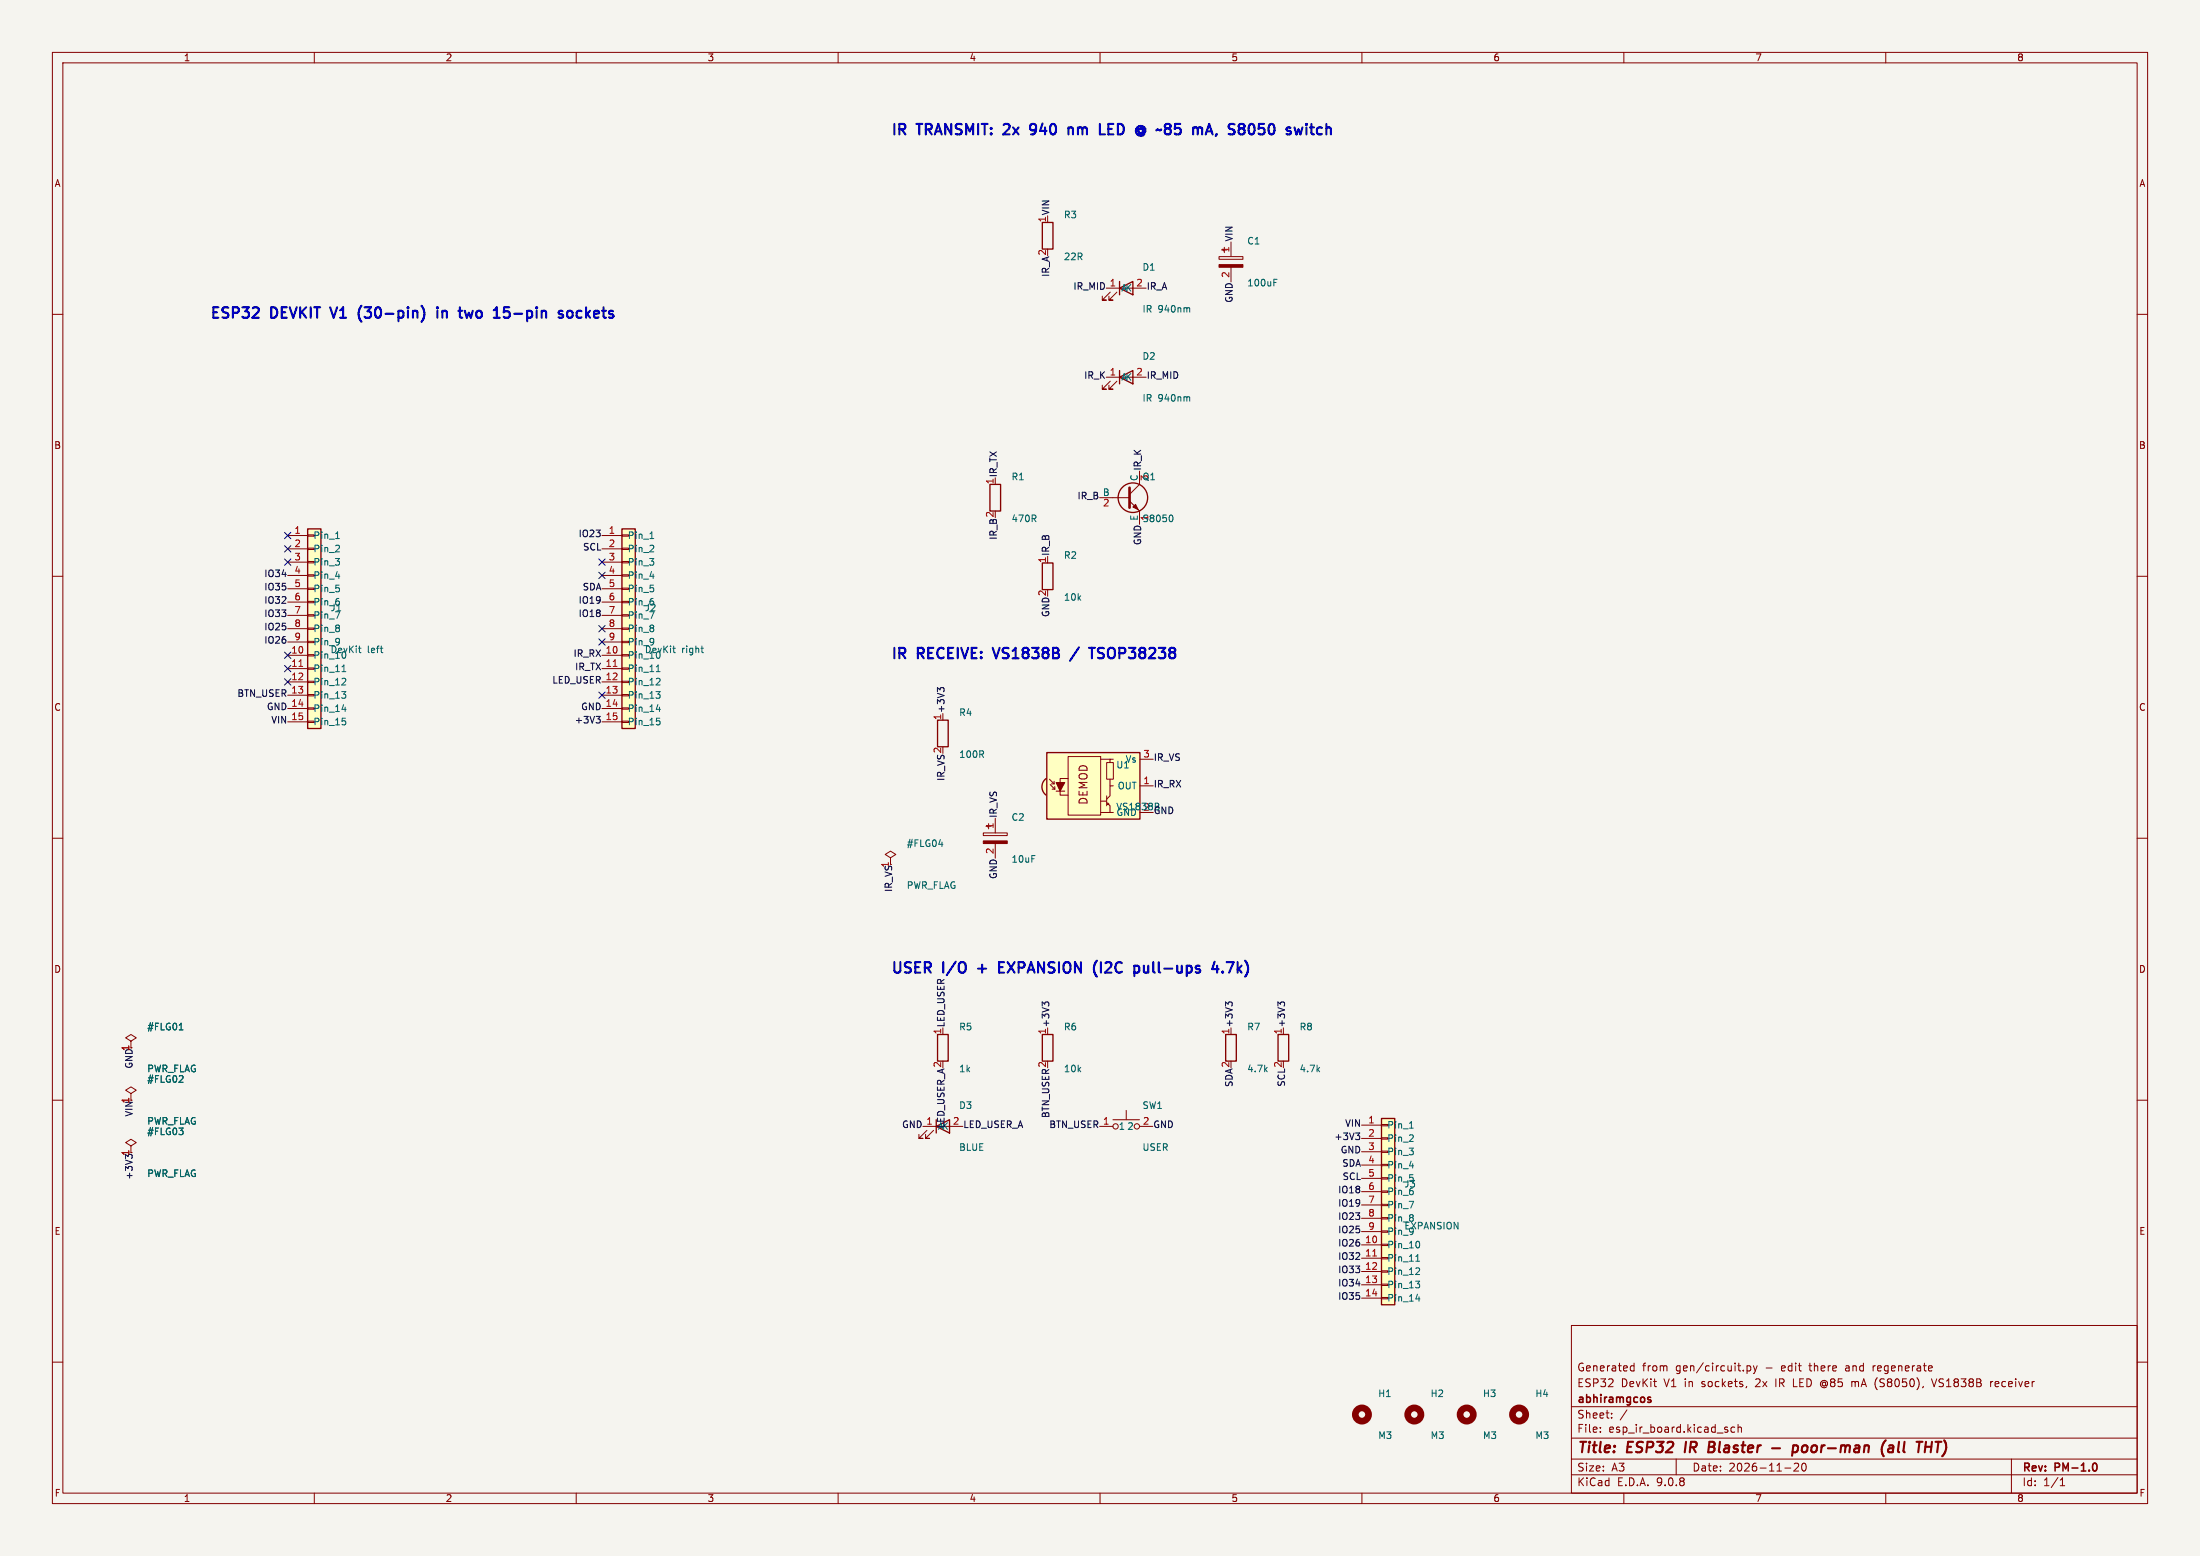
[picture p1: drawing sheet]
<svg xmlns="http://www.w3.org/2000/svg" width="420mm" height="297mm" viewBox="0 0 420 297" stroke-linecap="round" stroke-linejoin="round" font-family="sans-serif">
<path d="M0 0h420v297h-420z" fill="#f5f4ef" stroke="#f5f4ef" stroke-width=".19"/>
<g fill="none" stroke="#840000" stroke-width=".19">
<path d="M10 10h400v277h-400zM12 12h396v273h-396zM60 10v2M110 10v2M160 10v2M210 10v2M260 10v2M310 10v2M360 10v2M200 41.2v1.3M232.7 49h4.6v.5h-4.6zM235 46.2v2.8"/>
<path d="M235 51v2.8M10 60h2M408 60h2M190 91.2v1.3M10 110h2M200 106.2v1.3M408 110h2M10 160h2M187.7 159h4.6v.5h-4.6zM190 156.2v2.8M408 160h2M190 161v2.8"/>
<path d="M25 198.7l1-.6-1-.6-1 .6 1 .6v1.3M10 210h2M25 208.7l1-.6-1-.6-1 .6 1 .6v1.3M25 218.7l1-.6-1-.6-1 .6 1 .6v1.3M408 210h2M300 253h108v32h-108zM10 260h2M300 278.5h108M300 274.5h108M300 268.5h108M305.5 273.2v.2M305.5 272.5v.1"/>
<path d="M307.7 270.5v.2M307.7 269.8v.1M310.6 269.1l-1.3 1.9M311.4 261.6h.5M311.4 260.8h.5M311.9 260.2v1.5M320 278.5v3M329.7 272.9l.2 .2-.2 .3M329.7 272.4l.1 .1M331.2 272.5l-.5-.1-.3 .3 .2 .6h.6M331.8 272.5l.2-.1 .4 .1v.9M331.8 271.9v1.5"/>
<path d="M333.4 264.6l-.1 .3M333.5 260.8l.4-.1 .3 .3-.1 .6h-.6M333.5 260.7v1.5M334.7 260.7l.4 1M335.1 261.7l-.4 .5M335.4 260.7l-.3 1M342.5 279.4l.6-.1 .2 .1 .1 .3-1 1.1h1M344.6 279.4l-.2-.1a.8 .8 0 0 0-.5 .7 .8 .8 0 0 0 .5 .8l.3-.2 .1-.4-.1-.8M353.5 263.7v1M353.9 263.7l-.4 .1M357.6 260.7v1M357.7 260.8l-.1 .2"/>
<path d="M368.7 263.2l.5 1.5 .5-1.5M380 263.7v1M380.4 263.7l-.2 .1-.2 .2M380.9 263.8v.8M381.6 264l-.7 .2M384 278.5v6.5M408 260h2M60 285v2M110 285v2M160 285v2M210 285v2M260 285v2"/>
<path d="M300 281.5h108M310 285v2M340.7 280.2h1.2M360 285v2M393.3 283.6h.9M393.3 282.5l.4-.4v1.5"/>
</g>
<path d="M314.6 267.1l.5 .2 .1 .2-.2 .2-.5-.1M314.6 266.8h.5M399.7 279.4l.1-.1a.8 .8 0 0 1 .5 .7 .8 .8 0 0 1-.5 .8l-.1-.1" fill="none" stroke="#840000" stroke-width=".3"/>
<g fill="none" stroke="#840000" stroke-width=".4">
<path d="M321.9 275.2l-.3 2M326.2 276.2h.7M326.3 275.2h.7M326.9 276.2l.3 .1M327.1 277.1l-1 .1M327.1 276.1l-.2 .1M338.3 276.4h1.5M342.3 276h.8l.2 .3-.1 .5a.66 .66 0 0 1-.8 .4M342.4 275.9l-.3 2M344.7 275.9a.62 .62 0 0 0-.7 .4v.7l.6 .2M359.3 277.4l.3 .6M360 274.9l-.5 .6-.2 .8"/>
<path d="M360.6 276h.8l-.1 1.2M361.4 276.3l-.6 .1a.4 .4 0 0 0-.4 .4 .4 .4 0 0 0 .3 .4l.6-.1M362.5 275.2l-.2 1.7 .3 .3M367.6 276.2h1.1M368.8 275.2l-.2 2M369.5 275.2h1.1M370.1 275.2l-.3 2"/>
</g>
<g fill="#840000" stroke="#840000" stroke-width=".19">
<path d="M187.7 160.5h4.6v.5h-4.6z"/>
<path d="M232.7 50.5h4.6v.5h-4.6z"/>
</g>
<path d="M243.2 53.9h.4M243.2 53.3h.6M34.2 196.6h.7M34.2 206.6h.7M34.9 205.7v.2" fill="none" stroke="#006464" stroke-width=".19"/>
<path d="M199 42.5h2v5h-2zM189 92.5h2v5h-2zM199 107.5h2v5h-2z" fill="none" stroke="#840000" stroke-width=".25"/>
<path d="M118.7 101h2.6v38.1h-2.6z" fill="#ffffc2"/>
<g fill="none" stroke="#840000" stroke-width=".25">
<path d="M213.7 55l2.6-1.3v2.6zM213.7 53.7v2.6M213.7 72l2.6-1.3v2.6zM213.7 70.7v2.6M118.7 101h2.6v38.1h-2.6zM179 137.5h2v5h-2z"/>
<circle cx="216.3" cy="95" r="2.82"/>
</g>
<g fill="none" stroke="#840000" stroke-width=".19">
<path d="M211.2 55h2.5M212 55.8l-1.6 1.5h.8h-.8v-.8M213.2 55.8l-1.5 1.5h.8h-.8v-.8M216.3 55h2.5M211.2 72h2.5M212 72.8l-1.6 1.5h.8h-.8v-.8M213.2 72.8l-1.5 1.5h.8h-.8v-.8M216.3 72h2.5M209.9 95h5.7M215.6 95.6l1.9 1.9v2.6M217.5 89.9v2.6l-1.9 1.9M114.9 102.2h3.8"/>
<path d="M114.9 104.8h3.8M114.9 107.3h3.8M114.9 109.8h3.8M114.9 112.4h3.8M114.9 114.9h3.8M114.9 117.5h3.8M114.9 120h3.8M118.7 102.1h1.3v.2h-1.3zM118.7 104.6h1.3v.3h-1.3zM118.7 107.2h1.3v.2h-1.3zM118.7 109.7h1.3v.3h-1.3zM118.7 112.3h1.3v.2h-1.3z"/>
<path d="M118.7 114.8h1.3v.2h-1.3zM118.7 117.3h1.3v.3h-1.3zM118.7 119.9h1.3v.2h-1.3zM114.9 122.5h3.8M114.9 125.1h3.8M114.9 127.6h3.8M114.9 130.2h3.8M114.9 132.7h3.8M114.9 135.2h3.8M114.9 137.8h3.8M118.7 122.4h1.3v.3h-1.3zM118.7 125h1.3v.2h-1.3z"/>
<path d="M118.7 127.5h1.3v.2h-1.3zM118.7 130h1.3v.3h-1.3zM118.7 132.6h1.3v.2h-1.3zM118.7 135.1h1.3v.3h-1.3zM118.7 137.7h1.3v.2h-1.3zM180 136.2v1.3"/>
</g>
<g fill="none" stroke="#006464" stroke-width=".19">
<path d="M226.9 58.7l.2 .2v.7M226.9 75.7l.2 .2v.7M223.6 98.3a.79 .79 0 0 1 0 1.3M124 105.3h.8M124.1 102.8h.7M124.1 110h.8M124.7 104.2v.4M124.9 116.8l-.6 1.2M125.2 132h.8l-.4 .5M125.3 128.2h.7M125.3 135.4h.8M125.3 137.1h.7"/>
<path d="M125.4 127.2l.3-.3v1.3M125.8 129.5l.2 .2v.3l-.8 .7h.8M125.8 132.5l.2 .2v.3l-.2 .3M125.8 137.6l.2 .2v.3l-.2 .3M125.9 135v.8M126 125.4l-.3 .3M128.4 123.7h.5M128.8 124.6h.1M133.8 123.7h.5M134.1 124.5l.2 .1"/>
</g>
<path d="M117.1 127.2h.7" fill="none" stroke="#a90000" stroke-width=".19"/>
<path d="M215.6 93.1v3.8" fill="none" stroke="#840000" stroke-width=".51"/>
<path d="M216.3 96.8l.5-.5 .5 1z" fill="#840000" stroke="#840000" stroke-width=".19"/>
<path d="M199.5 148.8l.2-.2 1.2 1.6-1.2 1.6a1.97 1.97 0 0 1-.2-3z" fill="#ffffc2" stroke="#ffffc2" stroke-width=".19"/>
<path d="M199.8 143.6h17.8v12.7h-17.8z" fill="#ffffc2"/>
<path d="M199.7 148.6a1.97 1.97 0 0 0 0 3.2M199.8 143.6h17.8v12.7h-17.8zM179 197.5h2v5h-2zM199 197.5h2v5h-2zM234 197.5h2v5h-2zM244 197.5h2v5h-2zM178.7 215l2.6-1.3v2.6zM178.7 213.7v2.6" fill="none" stroke="#840000" stroke-width=".25"/>
<g fill="none" stroke="#840000" stroke-width=".19">
<path d="M200.3 148.7l.9 .9M200.5 149.7l.9 .9M200.7 149.6h.5M200.9 150.6h.5M201.2 149.1v.5M201.4 150.1v.5M201.6 151h1.7M203.9 148.6h-1.5v3.2h1.5M203.9 144.4h6.2v11.2h-6.2zM210.1 144.9h1.8M210.1 155.1h1.8M210.1 152.9h1.2"/>
<path d="M211.3 153.2l.6 .6v1.3h.6M211.3 151.9v1.9M211.3 145.6h1.2v3.1h-1.2zM211.7 153.3v.3h-.3M211.9 148.7v1.3M212.5 150h-.6v1.9l-.6 .6M212.5 144.9h-.6v.7M217.6 144.9h2.6M217.6 150h2.6M170 163.7l1-.6-1-.6-1 .6 1 .6v1.3M180 196.2v1.3M200 196.2v1.3"/>
<path d="M235 196.2v1.3M245 196.2v1.3M176.2 215h2.5M177 215.8l-1.6 1.5h.8h-.8v-.8M178.2 215.8l-1.5 1.5h.8h-.8v-.8M181.3 215h2.5M209.9 215h2.6M212.5 213.7h5M215 212v1.7M217.5 215h2.6"/>
<circle cx="213" cy="215" r=".51"/>
<circle cx="217" cy="215" r=".51"/>
</g>
<path d="M201.6 149.4h1.7l-.9 1.6z" fill="#840000" stroke="#840000" stroke-width=".19"/>
<path d="M221 153.3l.2 .4M179.2 161.2h.8" fill="none" stroke="#006464" stroke-width=".19"/>
<path d="M263.7 213.5h2.6v35.6h-2.6z" fill="#ffffc2"/>
<path d="M263.7 213.5h2.6v35.6h-2.6z" fill="none" stroke="#840000" stroke-width=".25"/>
<g fill="none" stroke="#840000" stroke-width=".19">
<path d="M259.9 214.8h3.8M259.9 217.3h3.8M259.9 219.8h3.8M263.7 214.6h1.3v.3h-1.3zM263.7 217.2h1.3v.2h-1.3zM263.7 219.7h1.3v.3h-1.3zM259.9 222.4h3.8M259.9 224.9h3.8M259.9 227.5h3.8M259.9 230h3.8M259.9 232.5h3.8M259.9 235.1h3.8"/>
<path d="M259.9 237.6h3.8M263.7 222.3h1.3v.2h-1.3zM263.7 224.8h1.3v.2h-1.3zM263.7 227.3h1.3v.3h-1.3zM263.7 229.9h1.3v.2h-1.3zM263.7 232.4h1.3v.3h-1.3zM263.7 235h1.3v.2h-1.3zM263.7 237.5h1.3v.2h-1.3zM259.9 240.2h3.8M259.9 242.7h3.8M259.9 245.2h3.8M259.9 247.8h3.8"/>
<path d="M263.7 240h1.3v.3h-1.3zM263.7 242.6h1.3v.2h-1.3zM263.7 245.1h1.3v.3h-1.3zM263.7 247.7h1.3v.2h-1.3z"/>
</g>
<g fill="none" stroke="#006464" stroke-width=".19">
<path d="M269 217.9h.8M269.1 215.3h.7M269.7 216.7v.5M269 229.3h.9l-.6 1.3M269.1 222.5h.8M270.4 239.8l.3-.3v1.2M270.7 236.9a.79 .79 0 0 1 0 1.3M270.2 244.5h.8l-.4 .5M270.3 240.7h.7M270.3 247.9h.8M270.8 242l.2 .3v.3l-.8 .7h.8M270.8 245l.2 .3v.3l-.2 .2"/>
<path d="M270.9 247.5v.9"/>
</g>
<path d="M262.1 239.7h.7" fill="none" stroke="#a90000" stroke-width=".19"/>
<g fill="none" stroke="#840000" stroke-width="1.3">
<circle cx="260" cy="270" r="1.27"/>
<circle cx="270" cy="270" r="1.27"/>
<circle cx="280" cy="270" r="1.27"/>
<circle cx="290" cy="270" r="1.27"/>
</g>
<path d="M58.7 101h2.6v38.1h-2.6z" fill="#ffffc2"/>
<path d="M58.7 101h2.6v38.1h-2.6z" fill="none" stroke="#840000" stroke-width=".25"/>
<g fill="none" stroke="#840000" stroke-width=".19">
<path d="M54.9 102.2h3.8M54.9 104.8h3.8M54.9 107.3h3.8M54.9 109.8h3.8M54.9 112.4h3.8M54.9 114.9h3.8M54.9 117.5h3.8M54.9 120h3.8M58.7 102.1h1.3v.2h-1.3zM58.7 104.6h1.3v.3h-1.3zM58.7 107.2h1.3v.2h-1.3zM58.7 109.7h1.3v.3h-1.3z"/>
<path d="M58.7 112.3h1.3v.2h-1.3zM58.7 114.8h1.3v.2h-1.3zM58.7 117.3h1.3v.3h-1.3zM58.7 119.9h1.3v.2h-1.3zM54.9 122.5h3.8M54.9 125.1h3.8M54.9 127.6h3.8M54.9 130.2h3.8M54.9 132.7h3.8M54.9 135.2h3.8M54.9 137.8h3.8M58.7 122.4h1.3v.3h-1.3z"/>
<path d="M58.7 125h1.3v.2h-1.3zM58.7 127.5h1.3v.2h-1.3zM58.7 130h1.3v.3h-1.3zM58.7 132.6h1.3v.2h-1.3zM58.7 135.1h1.3v.3h-1.3zM58.7 137.7h1.3v.2h-1.3z"/>
</g>
<g fill="none" stroke="#006464" stroke-width=".19">
<path d="M64 105.3h.8M64.1 102.8h.7M64.1 110h.8M64.7 104.2v.4M64.9 116.8l-.6 1.2M65.2 132h.8l-.4 .5M65.3 128.2h.7M65.3 135.4h.8M65.3 137.1h.7M65.4 127.2l.3-.3v1.3M65.8 129.5l.2 .2v.3l-.8 .7h.8M65.8 132.5l.2 .2v.3l-.2 .3"/>
<path d="M65.8 137.6l.2 .2v.3l-.2 .3M65.9 135v.8M66 125.4l-.3 .3M68.4 123.7h.5M68.8 124.6h.1M72.6 123.7h.5M73 124.6h.1M34.2 196.6h.7M34.2 206.6h.7M34.9 205.7v.2"/>
</g>
<path d="M57.1 127.2h.7" fill="none" stroke="#a90000" stroke-width=".19"/>
<path d="M113.8 136.7h.8l-.4 .5M114.3 137.2l.3 .3v.3l-.3 .2M179.4 131.7l-.4-.4v.7M179.4 131.5l.3-.2h.3l.2 .2M199.4 191.7l-.4-.4v.7M199.4 191.5l.3-.2h.3l.2 .2M234.4 191.5l.3-.2h.3l.2 .2M234.4 191.7l-.4-.4v.7M244.4 191.5l.3-.2h.3l.2 .2M244.4 191.7l-.4-.4v.7M258.8 216.3h.8l-.4 .4M259.3 216.7l.3 .3v.3l-.3 .2" fill="none" stroke="#0f0f0f" stroke-width=".19"/>
<g fill="none" stroke="#000084" stroke-width=".19">
<path d="M54.3 104.2l1.2 1.2M54.3 106.7l1.2 1.2M54.3 101.6l1.2 1.2M55.5 104.2l-1.2 1.2M55.5 106.7l-1.2 1.2M55.5 101.6l-1.2 1.2M114.3 106.7l1.2 1.2M114.3 109.2l1.2 1.2M114.3 119.4l1.2 1.2M115.5 106.7l-1.2 1.2M115.5 109.2l-1.2 1.2M115.5 119.4l-1.2 1.2"/>
<path d="M54.3 124.5l1.2 1.2M54.3 127l1.2 1.2M54.3 129.6l1.2 1.2M55.5 124.5l-1.2 1.2M55.5 127l-1.2 1.2M55.5 129.6l-1.2 1.2M114.3 132.1l1.2 1.2M114.3 121.9l1.2 1.2M115.5 132.1l-1.2 1.2M115.5 121.9l-1.2 1.2"/>
</g>
<g fill="none" stroke="#0000c2" stroke-width=".4">
<path d="M191.7 23.7l-.1 .1M192.6 24.5l-1.1 1.2h1.2M197.6 23.7h-.6l-.4 .3v.5l.2 .3h.8M197.7 25.2a.71 .71 0 0 1-.9 .5M204 24.3v1.4M204 24.5a.5 .5 0 0 1 .8 .1v1.1M210 23.7v2M211.6 24.6h.7M212.5 23.7h-.9v2h.9M230.8 23.7l.7 2M232.3 25.6l-.2 .3M250.1 24.3h.7"/>
<path d="M250.4 23.7v1.7l.1 .2 .3 .1M252.2 24.3l-.6 .1-.2 .3 .1 .8 .3 .2h.4M63 58.7l.7 2M69 58.4a2.29 2.29 0 0 0 0 3M83.5 58.7v.1M83.5 59.3v1.4M84.5 59.3v1.4M85.2 59.4a.54 .54 0 0 0-.7 .1M90.3 59.3l-.4 1.4-.4-1-.4 1M96.3 58.7h.9M96.5 59.4h.4l.4 .4v.5l-.2 .3-.6 .1M108.4 59.5a.54 .54 0 0 1 .5-.2 .54 .54 0 0 1 .4 .4v.6a.54 .54 0 0 1-.5 .4 .54 .54 0 0 1-.5-.4z"/>
<path d="M110.8 59.3l-.5 .1-.2 .3 .1 .8 .3 .2h.3M107.4 60.1v.5M189.5 123.7l.7 2M206 123.6l-1.7 2.5M207.9 123.7h1.1M208.5 123.7v2M209.6 125.6l.3 .1M209.8 123.7a.46 .46 0 0 0 0 .8M190.7 184.6h.7M191.7 183.7h-1v2h1M210.2 183.7v2M217.4 184.5v1"/>
<path d="M218.4 184.3l.1 1.3h.6M231.9 183.6l-.5 1.4h1.2M232.4 184.3v1.4M233.4 185.5v.2M234.2 183.7h1.3l-.9 2"/>
</g>
<g font-size="2.8" fill="#0000c2">
<text x="170" y="26.4">IR</text>
<text x="175.3" y="26.4">TRANSMIT:</text>
<text x="192.6" y="26.4">2x</text>
<text x="198.4" y="26.4">940</text>
<text x="206.4" y="26.4">nm</text>
<text x="213.2" y="26.4">LED</text>
<text x="221" y="26.4">@ ~85</text>
<text x="233.4" y="26.4">mA,</text>
<text x="241.1" y="26.4">S8050</text>
<text x="253" y="26.4">switch</text>
<text x="40" y="61.4">ESP32</text>
<text x="51.8" y="61.4">DEVKIT</text>
<text x="64.2" y="61.4">V1</text>
<text x="70.1" y="61.4">(30-pin)</text>
<text x="86" y="61.4">in</text>
<text x="91" y="61.4">two</text>
<text x="98.4" y="61.4">15-pin</text>
<text x="111.6" y="61.4">sockets</text>
<text x="170" y="126.3">IR</text>
<text x="175.3" y="126.3">RECEIVE:</text>
<text x="190.6" y="126.3">VS1838B</text>
<text x="210.6" y="126.3">TSOP38238</text>
<text x="170" y="186.3">USER</text>
<text x="180.1" y="186.3">I/O</text>
<text x="187.6" y="186.3">+</text>
<text x="192.4" y="186.3">EXPANSION</text>
<text x="211.3" y="186.3">(I2C</text>
<text x="219.8" y="186.3">pull-ups</text>
<text x="235.6" y="186.3">4.7k)</text>
</g>
<g font-size="2.8" fill="#840000">
<text x="301" y="277.9">Title:</text>
<text x="310.6" y="277.9">ESP32</text>
<text x="322.5" y="277.9">IR</text>
<text x="327.8" y="277.9">Blaster</text>
<text x="340.7" y="277.9">-</text>
<text x="345.5" y="277.9">poor-man</text>
<text x="363.2" y="277.9">(all</text>
<text x="370.8" y="277.9">THT)</text>
</g>
<g font-size="2.1" fill="#840000">
<text x="207.8" y="153.7" transform="rotate(-90 207.8 153.7)">DEMOD</text>
<text x="301" y="262">Generated</text>
<text x="313.5" y="262">from</text>
<text x="319.9" y="262">gen/circuit.py</text>
<text x="337.2" y="262">-</text>
<text x="340.3" y="262">edit</text>
<text x="345.8" y="262">there</text>
<text x="352.9" y="262">and</text>
<text x="358.2" y="262">regenerate</text>
<text x="301" y="268.2">abhiramgcos</text>
<text x="301" y="265">ESP32</text>
<text x="309.4" y="265">DevKit</text>
<text x="317.7" y="265">V1 in</text>
<text x="325.1" y="265">sockets,</text>
<text x="335.6" y="265">2x</text>
<text x="339.5" y="265">IR LED @85</text>
<text x="354.5" y="265">mA (S8050),</text>
<text x="370.2" y="265">VS1838B</text>
<text x="381.4" y="265">receiver</text>
<text x="301" y="273.7">File:</text>
<text x="301" y="271">Sheet:</text>
<text x="307.1" y="273.7">esp_ir_board.kicad_sch</text>
<text x="301" y="281.1">Size:</text>
<text x="307.6" y="281.1">A3</text>
<text x="323" y="281.1">Date:</text>
<text x="330" y="281.1">2026-11-20</text>
<text x="386" y="281.3">Rev:</text>
<text x="392.4" y="281.3">PM-1.0</text>
<text x="301" y="283.9">KiCad</text>
<text x="308.7" y="283.9">E.D.A.</text>
<text x="316.3" y="283.9">9.0.8</text>
<text x="386" y="283.9">Id:</text>
<text x="390.1" y="283.9">1/1</text>
</g>
<g font-size="1.8" fill="#840000">
<text x="35" y="11.9">1</text>
<text x="85" y="11.9">2</text>
<text x="135" y="11.9">3</text>
<text x="185" y="11.9">4</text>
<text x="235" y="11.9">5</text>
<text x="285" y="11.9">6</text>
<text x="335" y="11.9">7</text>
<text x="385" y="11.9">8</text>
<text x="10.3" y="35.9">A</text>
<text x="408.3" y="35.9">A</text>
<text x="10.3" y="85.9">B</text>
<text x="408.2" y="85.9">B</text>
<text x="10.3" y="135.9">C</text>
<text x="408.2" y="135.9">C</text>
<text x="10.3" y="185.9">D</text>
<text x="408.2" y="185.9">D</text>
<text x="10.3" y="235.9">E</text>
<text x="408.3" y="235.9">E</text>
<text x="10.3" y="285.9">F</text>
<text x="35" y="286.9">1</text>
<text x="85" y="286.9">2</text>
<text x="135" y="286.9">3</text>
<text x="185" y="286.9">4</text>
<text x="235" y="286.9">5</text>
<text x="285" y="286.9">6</text>
<text x="335" y="286.9">7</text>
<text x="385" y="286.9">8</text>
<text x="408.3" y="285.9">F</text>
</g>
<g font-size="1.8" fill="#0f0f0f">
<text x="200.5" y="41.2" transform="rotate(-90 200.5 41.2)">VIN</text>
<text x="235.5" y="46.2" transform="rotate(-90 235.5 46.2)">VIN</text>
<text x="200.5" y="52.9" transform="rotate(-90 200.5 52.9)">IR_A</text>
<text x="204.8" y="55.5">IR_MID</text>
<text x="218.8" y="55.5">IR_A</text>
<text x="235.5" y="57.9" transform="rotate(-90 235.5 57.9)">GND</text>
<text x="206.9" y="72.5">IR_K</text>
<text x="218.8" y="72.5">IR_MID</text>
<text x="218.1" y="89.9" transform="rotate(-90 218.1 89.9)">IR_K</text>
<text x="190.5" y="91.2" transform="rotate(-90 190.5 91.2)">IR_TX</text>
<text x="205.6" y="95.5">IR_B</text>
<text x="189.7" y="98.9" transform="rotate(-90 189.7 98.9)">2</text>
<text x="110.4" y="102.7">IO23</text>
<text x="111.2" y="105.3">SCL</text>
<text x="190.5" y="103.1" transform="rotate(-90 190.5 103.1)">IR_B</text>
<text x="200.5" y="106.2" transform="rotate(-90 200.5 106.2)">IR_B</text>
<text x="218.1" y="104.2" transform="rotate(-90 218.1 104.2)">GND</text>
<text x="50.4" y="110.4">IO34</text>
<text x="50.4" y="112.9">IO35</text>
<text x="111.1" y="112.9">SDA</text>
<text x="199.7" y="113.9" transform="rotate(-90 199.7 113.9)">2</text>
<text x="50.4" y="115.4">IO32</text>
<text x="50.4" y="118">IO33</text>
<text x="110.4" y="118">IO18</text>
<text x="110.4" y="115.4">IO19</text>
<text x="200.5" y="117.9" transform="rotate(-90 200.5 117.9)">GND</text>
<text x="50.4" y="120.5">IO25</text>
<text x="50.4" y="123.1">IO26</text>
<text x="109.4" y="125.6">IR_RX</text>
<text x="105.3" y="130.7">LED_USER</text>
<text x="109.7" y="128.1">IR_TX</text>
<text x="45.2" y="133.2">BTN_USER</text>
<text x="50.8" y="135.8">GND</text>
<text x="110.8" y="135.8">GND</text>
<text x="180.5" y="136.2" transform="rotate(-90 180.5 136.2)">+3V3</text>
<text x="51.7" y="138.3">VIN</text>
<text x="109.6" y="138.3">+3V3</text>
<text x="179.7" y="143.9" transform="rotate(-90 179.7 143.9)">2</text>
<text x="180.5" y="149.2" transform="rotate(-90 180.5 149.2)">IR_VS</text>
<text x="220.2" y="145.4">IR_VS</text>
<text x="220.2" y="155.6">GND</text>
<text x="220.2" y="150.5">IR_RX</text>
<text x="190.5" y="156.2" transform="rotate(-90 190.5 156.2)">IR_VS</text>
<text x="169.7" y="165.7" transform="rotate(-90 169.7 165.7)">1</text>
<text x="190.5" y="167.9" transform="rotate(-90 190.5 167.9)">GND</text>
<text x="170.5" y="170.3" transform="rotate(-90 170.5 170.3)">IR_VS</text>
<text x="180.5" y="196.2" transform="rotate(-90 180.5 196.2)">LED_USER</text>
<text x="200.5" y="196.2" transform="rotate(-90 200.5 196.2)">+3V3</text>
<text x="235.5" y="196.2" transform="rotate(-90 235.5 196.2)">+3V3</text>
<text x="245.5" y="196.2" transform="rotate(-90 245.5 196.2)">+3V3</text>
<text x="199.7" y="203.9" transform="rotate(-90 199.7 203.9)">2</text>
<text x="25.5" y="204.1" transform="rotate(-90 25.5 204.1)">GND</text>
<text x="235.5" y="207.6" transform="rotate(-90 235.5 207.6)">SDA</text>
<text x="245.5" y="207.5" transform="rotate(-90 245.5 207.5)">SCL</text>
<text x="25.5" y="213.2" transform="rotate(-90 25.5 213.2)">VIN</text>
<text x="172.1" y="215.5">GND</text>
<text x="179" y="215.9">AK</text>
<text x="180.5" y="215.4" transform="rotate(-90 180.5 215.4)">LED_USER_A</text>
<text x="183.8" y="215.5">LED_USER_A</text>
<text x="200.2" y="215.5">BTN_USER</text>
<text x="200.5" y="213.5" transform="rotate(-90 200.5 213.5)">BTN_USER</text>
<text x="220.1" y="215.5">GND</text>
<text x="256.7" y="215.3">VIN</text>
<text x="254.6" y="217.8">+3V3</text>
<text x="255.8" y="220.4">GND</text>
<text x="25.5" y="225.3" transform="rotate(-90 25.5 225.3)">+3V3</text>
<text x="255.4" y="228">IO18</text>
<text x="256.1" y="222.9">SDA</text>
<text x="256.2" y="225.4">SCL</text>
<text x="255.4" y="233.1">IO23</text>
<text x="255.4" y="230.5">IO19</text>
<text x="255.4" y="238.1">IO26</text>
<text x="255.4" y="235.6">IO25</text>
<text x="255.4" y="245.8">IO34</text>
<text x="255.4" y="243.2">IO33</text>
<text x="255.4" y="240.7">IO32</text>
<text x="255.4" y="248.3">IO35</text>
</g>
<g font-size="1.8" fill="#006464">
<text x="203" y="41.9">R3</text>
<text x="238" y="46.9">C1</text>
<text x="203" y="49.9">22R</text>
<text x="218" y="51.9">D1</text>
<text x="214" y="55.9">AK</text>
<text x="218" y="59.9">IR</text>
<text x="221.1" y="59.9">940nm</text>
<text x="238" y="54.9">100uF</text>
<text x="218" y="68.9">D2</text>
<text x="214" y="72.9">AK</text>
<text x="218" y="76.9">IR</text>
<text x="221.1" y="76.9">940nm</text>
<text x="193" y="91.9">R1</text>
<text x="210.5" y="94.7">B</text>
<text x="217.3" y="91.9" transform="rotate(-90 217.3 91.9)">C</text>
<text x="218" y="91.9">Q1</text>
<text x="219.5" y="91.9" transform="rotate(-90 219.5 91.9)">3</text>
<text x="193" y="99.9">470R</text>
<text x="217.3" y="99.5" transform="rotate(-90 217.3 99.5)">E</text>
<text x="218" y="99.9">S8050</text>
<text x="219.5" y="99.5" transform="rotate(-90 219.5 99.5)">1</text>
<text x="59.7" y="103.1">Pin_1</text>
<text x="59.7" y="105.6">Pin_2</text>
<text x="119.7" y="103.1">Pin_1</text>
<text x="119.7" y="105.6">Pin_2</text>
<text x="203" y="106.9">R2</text>
<text x="59.7" y="108.2">Pin_3</text>
<text x="59.7" y="110.7">Pin_4</text>
<text x="59.7" y="113.2">Pin_5</text>
<text x="119.7" y="108.2">Pin_3</text>
<text x="119.7" y="110.7">Pin_4</text>
<text x="119.7" y="113.2">Pin_5</text>
<text x="59.7" y="115.8">Pin_6</text>
<text x="59.7" y="118.3">Pin_7</text>
<text x="63" y="116.9">J1</text>
<text x="119.7" y="115.8">Pin_6</text>
<text x="119.7" y="118.3">Pin_7</text>
<text x="123" y="116.9">J2</text>
<text x="203" y="114.9">10k</text>
<text x="59.7" y="120.9">Pin_8</text>
<text x="59.7" y="123.4">Pin_9</text>
<text x="59.7" y="125.9">Pin_10</text>
<text x="63" y="124.9">DevKit</text>
<text x="70.1" y="124.9">left</text>
<text x="119.7" y="120.9">Pin_8</text>
<text x="119.7" y="123.4">Pin_9</text>
<text x="119.7" y="125.9">Pin_10</text>
<text x="123" y="124.9">DevKit</text>
<text x="130.1" y="124.9">right</text>
<text x="59.7" y="128.5">Pin_11</text>
<text x="59.7" y="131">Pin_12</text>
<text x="119.7" y="128.5">Pin_11</text>
<text x="119.7" y="131">Pin_12</text>
<text x="59.7" y="133.6">Pin_13</text>
<text x="59.7" y="136.1">Pin_14</text>
<text x="119.7" y="133.6">Pin_13</text>
<text x="119.7" y="136.1">Pin_14</text>
<text x="183" y="136.9">R4</text>
<text x="59.7" y="138.6">Pin_15</text>
<text x="119.7" y="138.6">Pin_15</text>
<text x="183" y="144.9">100R</text>
<text x="213" y="146.9">U1</text>
<text x="214.8" y="145.8">Vs</text>
<text x="213" y="154.9">VS1838B</text>
<text x="213" y="155.9">GND</text>
<text x="213.3" y="150.9">OUT</text>
<text x="218.2" y="154.8">2</text>
<text x="173" y="161.9">#FLG04</text>
<text x="193" y="156.9">C2</text>
<text x="193" y="164.9">10uF</text>
<text x="173" y="169.9">PWR_FLAG</text>
<text x="28" y="196.9">#FLG01</text>
<text x="183" y="196.9">R5</text>
<text x="203" y="196.9">R6</text>
<text x="238" y="196.9">R7</text>
<text x="248" y="196.9">R8</text>
<text x="28" y="204.9">PWR_FLAG</text>
<text x="28" y="206.9">#FLG02</text>
<text x="183" y="204.9">1k</text>
<text x="203" y="204.9">10k</text>
<text x="238" y="204.9">4.7k</text>
<text x="248" y="204.9">4.7k</text>
<text x="28" y="214.9">PWR_FLAG</text>
<text x="183" y="211.9">D3</text>
<text x="213.5" y="215.9">1</text>
<text x="215.1" y="215.9">2</text>
<text x="218" y="211.9">SW1</text>
<text x="264.7" y="215.6">Pin_1</text>
<text x="28" y="216.9">#FLG03</text>
<text x="183" y="219.9">BLUE</text>
<text x="218" y="219.9">USER</text>
<text x="264.7" y="218.2">Pin_2</text>
<text x="264.7" y="220.7">Pin_3</text>
<text x="28" y="224.9">PWR_FLAG</text>
<text x="264.7" y="223.2">Pin_4</text>
<text x="264.7" y="225.8">Pin_5</text>
<text x="268" y="226.9">J3</text>
<text x="264.7" y="228.3">Pin_6</text>
<text x="264.7" y="230.9">Pin_7</text>
<text x="264.7" y="233.4">Pin_8</text>
<text x="264.7" y="235.9">Pin_9</text>
<text x="264.7" y="238.5">Pin_10</text>
<text x="268" y="234.9">EXPANSION</text>
<text x="264.7" y="241">Pin_11</text>
<text x="264.7" y="243.6">Pin_12</text>
<text x="264.7" y="246.1">Pin_13</text>
<text x="264.7" y="248.6">Pin_14</text>
<text x="263" y="266.9">H1</text>
<text x="273" y="266.9">H2</text>
<text x="283" y="266.9">H3</text>
<text x="293" y="266.9">H4</text>
<text x="263" y="274.9">M3</text>
<text x="273" y="274.9">M3</text>
<text x="283" y="274.9">M3</text>
<text x="293" y="274.9">M3</text>
</g>
<g font-size="1.8" fill="#a90000">
<text x="199.7" y="42.5" transform="rotate(-90 199.7 42.5)">1</text>
<text x="199.7" y="48.9" transform="rotate(-90 199.7 48.9)">2</text>
<text x="234.7" y="53.1" transform="rotate(-90 234.7 53.1)">2</text>
<text x="234.7" y="48.3" transform="rotate(-90 234.7 48.3)">1</text>
<text x="211.8" y="54.7">1</text>
<text x="216.8" y="54.7">2</text>
<text x="211.8" y="71.7">1</text>
<text x="216.8" y="71.7">2</text>
<text x="189.7" y="92.5" transform="rotate(-90 189.7 92.5)">1</text>
<text x="56.1" y="102">1</text>
<text x="116.1" y="102">1</text>
<text x="210.5" y="97">2</text>
<text x="56.1" y="104.5">2</text>
<text x="56.1" y="107">3</text>
<text x="116.1" y="104.5">2</text>
<text x="116.1" y="107">3</text>
<text x="199.7" y="107.5" transform="rotate(-90 199.7 107.5)">1</text>
<text x="56.1" y="109.6">4</text>
<text x="56.1" y="112.1">5</text>
<text x="116.1" y="109.6">4</text>
<text x="116.1" y="112.1">5</text>
<text x="56.1" y="114.7">6</text>
<text x="56.1" y="117.2">7</text>
<text x="56.1" y="119.7">8</text>
<text x="116.1" y="114.7">6</text>
<text x="116.1" y="117.2">7</text>
<text x="116.1" y="119.7">8</text>
<text x="55.5" y="124.8">10</text>
<text x="56.1" y="122.3">9</text>
<text x="115.5" y="124.8">10</text>
<text x="116.1" y="122.3">9</text>
<text x="55.5" y="127.4">11</text>
<text x="55.5" y="129.9">12</text>
<text x="115.5" y="127.4">11</text>
<text x="115.5" y="129.9">12</text>
<text x="55.5" y="132.4">13</text>
<text x="55.5" y="135">14</text>
<text x="55.5" y="137.5">15</text>
<text x="115.5" y="132.4">13</text>
<text x="115.5" y="135">14</text>
<text x="115.5" y="137.5">15</text>
<text x="179.7" y="137.5" transform="rotate(-90 179.7 137.5)">1</text>
<text x="218.2" y="144.7">3</text>
<text x="218.2" y="149.7">1</text>
<text x="189.7" y="158.3" transform="rotate(-90 189.7 158.3)">1</text>
<text x="189.7" y="163.1" transform="rotate(-90 189.7 163.1)">2</text>
<text x="179.7" y="197.5" transform="rotate(-90 179.7 197.5)">1</text>
<text x="199.7" y="197.5" transform="rotate(-90 199.7 197.5)">1</text>
<text x="234.7" y="197.5" transform="rotate(-90 234.7 197.5)">1</text>
<text x="244.7" y="197.5" transform="rotate(-90 244.7 197.5)">1</text>
<text x="24.7" y="200.7" transform="rotate(-90 24.7 200.7)">1</text>
<text x="179.7" y="203.9" transform="rotate(-90 179.7 203.9)">2</text>
<text x="234.7" y="203.9" transform="rotate(-90 234.7 203.9)">2</text>
<text x="244.7" y="203.9" transform="rotate(-90 244.7 203.9)">2</text>
<text x="24.7" y="210.7" transform="rotate(-90 24.7 210.7)">1</text>
<text x="176.8" y="214.7">1</text>
<text x="181.8" y="214.7">2</text>
<text x="210.5" y="214.7">1</text>
<text x="218.1" y="214.7">2</text>
<text x="261.1" y="214.5">1</text>
<text x="24.7" y="220.7" transform="rotate(-90 24.7 220.7)">1</text>
<text x="261.1" y="217">2</text>
<text x="261.1" y="219.6">3</text>
<text x="261.1" y="222.1">4</text>
<text x="261.1" y="224.7">5</text>
<text x="261.1" y="227.2">6</text>
<text x="261.1" y="229.7">7</text>
<text x="261.1" y="232.3">8</text>
<text x="260.5" y="237.4">10</text>
<text x="260.5" y="239.9">11</text>
<text x="261.1" y="234.8">9</text>
<text x="260.5" y="242.4">12</text>
<text x="260.5" y="245">13</text>
<text x="260.5" y="247.5">14</text>
</g>
</svg>
